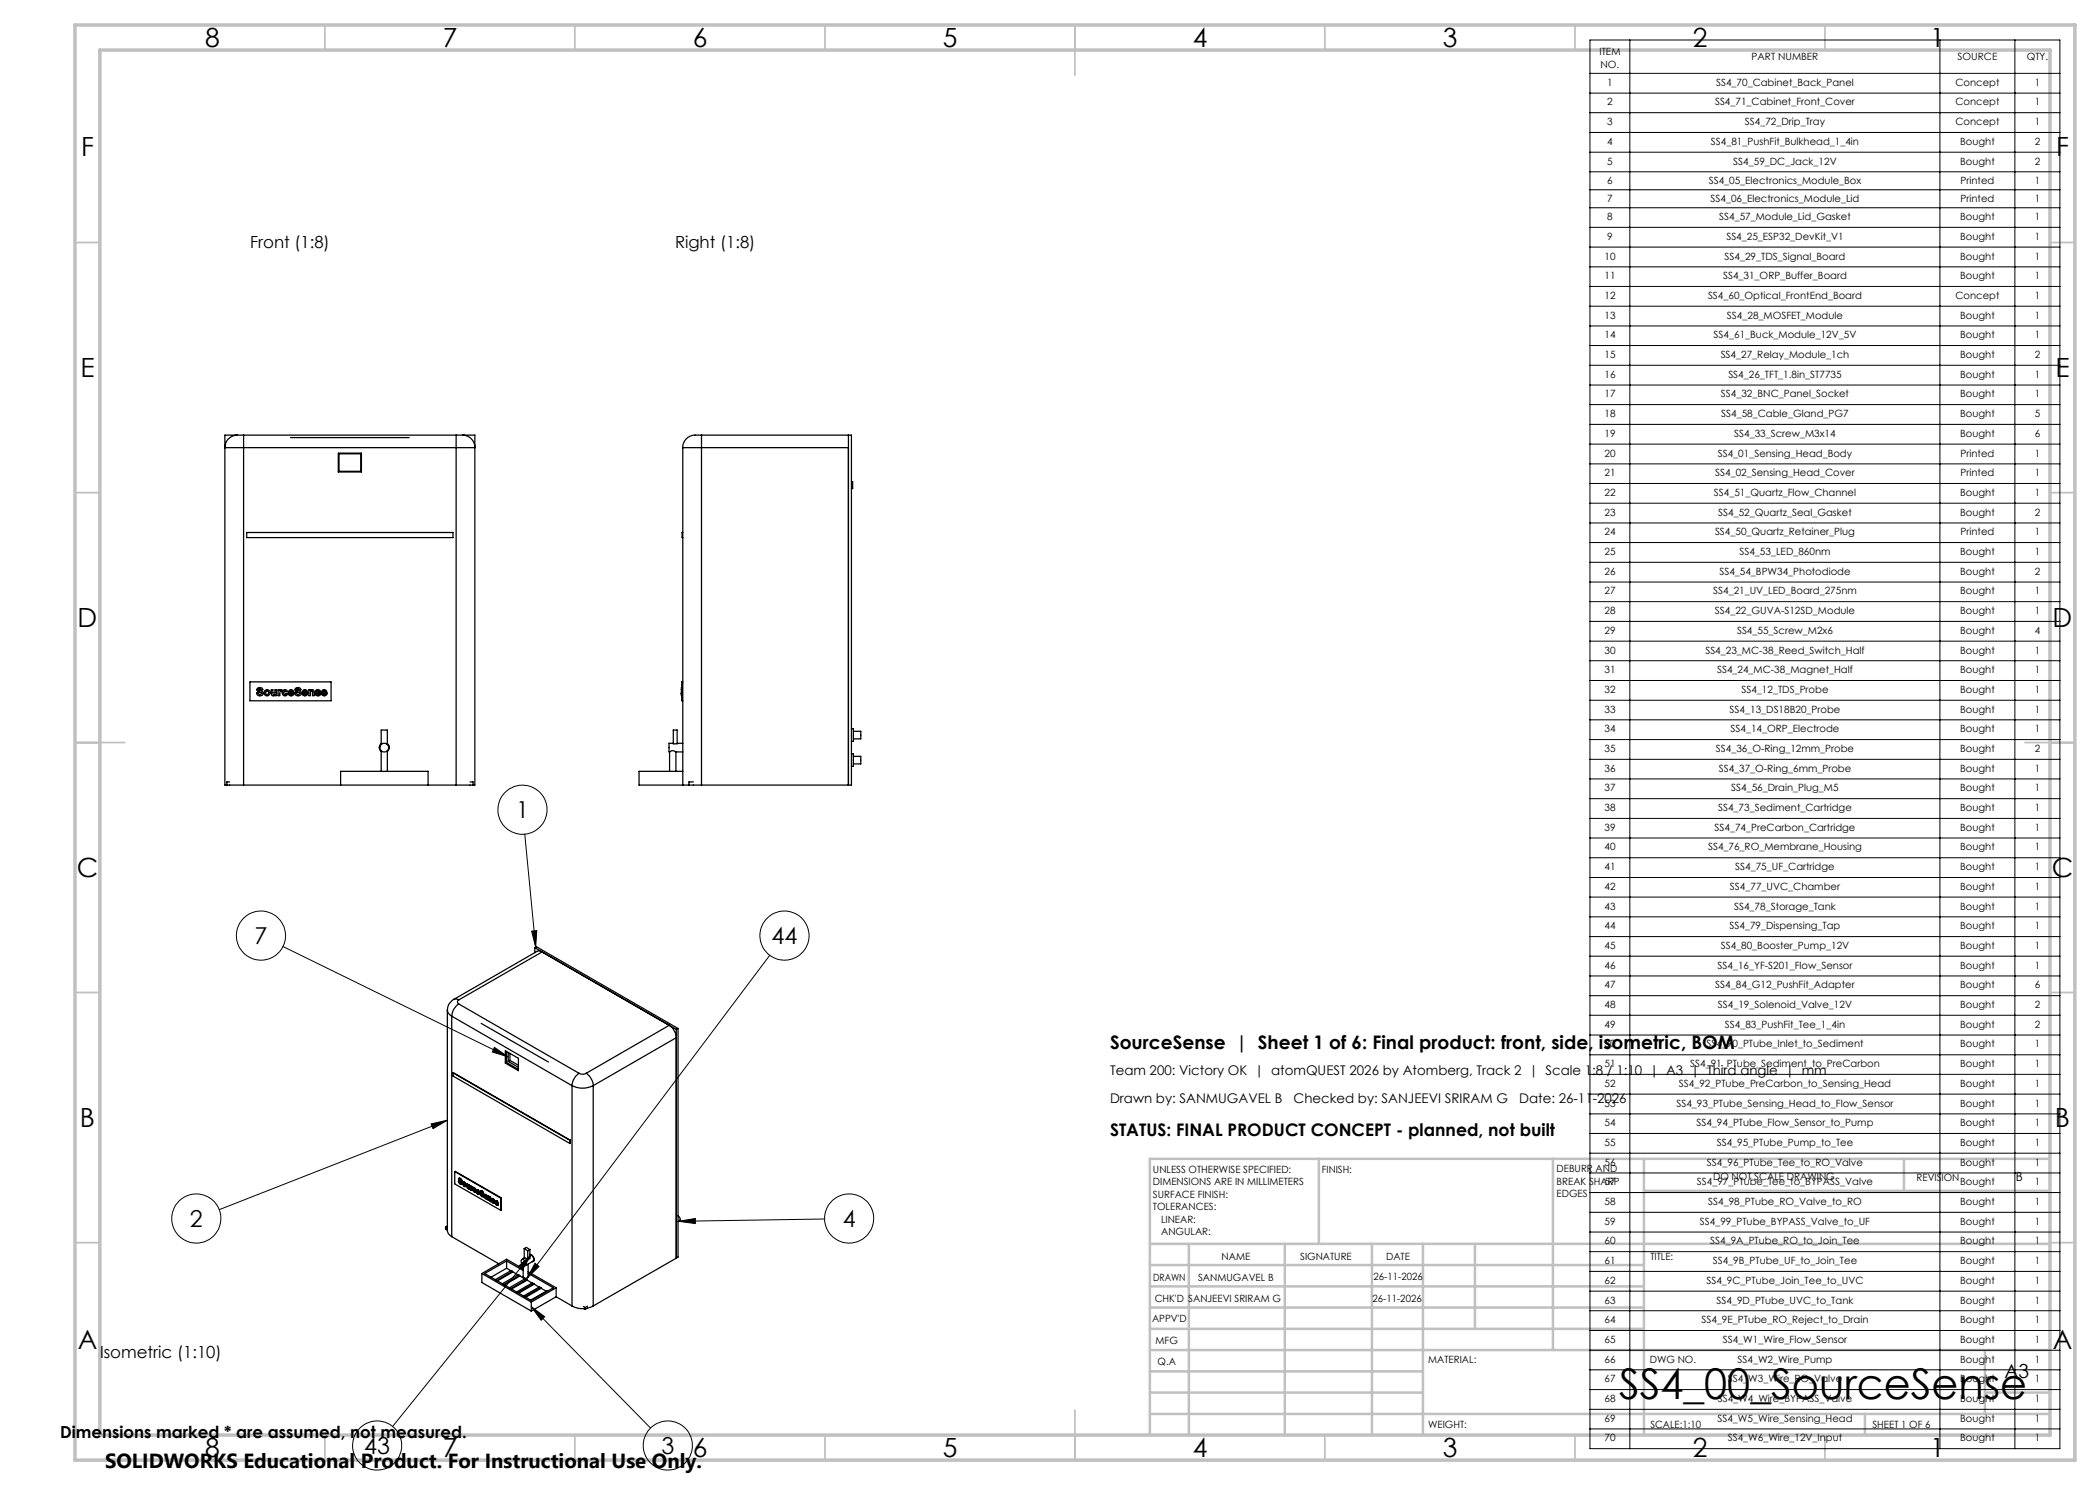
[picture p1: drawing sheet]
<svg xmlns="http://www.w3.org/2000/svg" width="420mm" height="297mm" viewBox="0 0 420 297" stroke-linecap="round" stroke-linejoin="round" font-family="sans-serif">
<g fill="none" stroke="#000" stroke-width=".25">
<path d="M47.5 87a2.4 2.4 0 0 0-2.5 2.5h3.7M47.5 87h1.2M47.5 87h-2.5v70h.4M48.7 87v2.5M48.7 87h42.5M48.7 89.5v67.5M48.7 89.5h42.5M58.1 87.5h23.7M67.7 90.6h4.6v3.8h-4.6zM67.8 90.8h4.4v3.5h-4.4zM91.2 87v2.5M91.2 87h1.3"/>
<path d="M91.2 89.5v67.5M92.5 87a2.34 2.34 0 0 1 2.4 2.5h-3.7M92.5 87h2.5v70h-.4M136.6 89.5h3.7M136.6 89.5v67.5M140.3 87v2.5M140.3 87h-.2a2.8 2.8 0 0 0-3.5 2.5M140.3 87h30v70h-30M140.3 89.5h29.4M140.3 89.5v67.5M169.7 87v70M170.3 96.3h.2v1.4h-.2"/>
<path d="M49.4 106.5h41.2v1h-41.2zM136.6 106.5h-.2v1h.2M50 136.4h16.2v3.8h-16.2zM51.4 137.7l.4-.2a.57 .57 0 0 1 .8 .5h-.4l-.2-.2-.3 .2a1.06 1.06 0 0 1 .9 .7 .67 .67 0 0 1-.6 .5 .67 .67 0 0 1-.7-.6h.3a.32 .32 0 0 0 .4 .3 .32 .32 0 0 0 .2-.4 .73 .73 0 0 1-.8-.8zM54.3 138h.3v.8a.2 .2 0 0 0 .2 .1 .2 .2 0 0 0 .2-.2v-.7h.3v1.1h-.3v-.1a.4 .4 0 0 1-.5 .1 .4 .4 0 0 1-.2-.4zM55.6 138h.4v.1l.1-.2 .3 .1-.1 .3h-.3v.8h-.4zM56.6 138.1l.6-.1 .3 .3h-.4a.21 .21 0 0 0-.2-.1 .21 .21 0 0 0-.1 .2 .3 .3 0 0 0 0 .4 .3 .3 0 0 0 .3 0l.1-.1h.3a.6 .6 0 0 1-.9 .3 .6 .6 0 0 1 0-.9zM57.9 138.1l.3-.2a.56 .56 0 0 1 .6 .7h-.8l.1 .3 .6-.1a.6 .6 0 0 1-.9 .2 .6 .6 0 0 1 .1-.9zM58.1 138.3l.2-.1 .2 .3h-.5zM59.1 137.7l.3-.2a.57 .57 0 0 1 .8 .5h-.3l-.3-.2-.3 .2a1.06 1.06 0 0 1 1 .7 .67 .67 0 0 1-.7 .5 .67 .67 0 0 1-.7-.6h.4a.34 .34 0 0 0 .3 .3 .34 .34 0 0 0 .3-.3v-.1a.73 .73 0 0 1-.8-.8zM60.6 138.1l.4-.2a.56 .56 0 0 1 .5 .7h-.8l.2 .3 .6-.1a.6 .6 0 0 1-.9 .2 .6 .6 0 0 1 0-.9zM60.9 138.2h.2l.1 .3h-.5z"/>
<path d="M61.8 138h.3v.1l.3-.2 .3 .1 .1 1.1h-.3l-.1-.9-.3 .1v.8h-.3zM63.1 138.1l.6-.1 .4 .3-.7-.1 .2 .2a.44 .44 0 0 1 .5 .5 .44 .44 0 0 1-.7 .2l-.4-.3 .7 .1 .1-.2a.51 .51 0 0 1-.5-.1 .51 .51 0 0 1-.2-.5zM64.5 138.1l.3-.2a.56 .56 0 0 1 .6 .7h-.8l.2 .3 .6-.1a.58 .58 0 0 1-.8 .3 .58 .58 0 0 1-.3-.8zM64.7 138.2h.2l.2 .3h-.5zM136.3 137.9v.7M136.3 138.8v.4M136.3 138.5v.3M136.3 138.6h.1M136.3 137.9h.1M136.3 138.8h.1M136.3 138.6v.2M136.3 137.5v.5"/>
<path d="M136.6 136.4h-.3v3.8h.3M45.4 157h3.3M45.9 156.4h-.5v.6M48.7 157h42.5M68.1 157v-2.7h17.5v2.7M75.9 149.2l.1 .2M76.2 148.8v.1M76.2 148.7a1.01 1.01 0 0 0 0 1.6M76.2 148.8v-2.8h1.3v2.8M76.2 150.1v4.2M76.2 148.8h.2M77.3 148.8h.2"/>
<path d="M77.5 148.7a.99 .99 0 0 1 0 1.6M77.5 150.1v4.2M77.5 148.8v.1M77.5 148.9h.1M77.8 149.2l-.1 .2M91.2 157h3.4M94 156.4h.6v.6M133.9 150.4a.94 .94 0 0 1 1.3 0M133.9 150.4v3.9M134.7 148.7h-.9v1.7h.1M134.7 146h.7v2.8h-.7zM135.2 150.4h1.4"/>
<path d="M135.2 150.4v3.9M135.4 148.7h1.2M136.6 157h1.2M136.6 154.3h-8.8v2.7h8.8M137.8 157h2.5M138.7 156.4h-.9v.6M170.3 150.8h.4v2.5h-.4M170.3 145.8h.4v2.5h-.4M170.7 151.3h1.5v1.5h-1.5M170.7 146.3h1.5v1.5h-1.5M90.8 199.9a2.28 2.28 0 0 0-1.3 2.1M90.8 199.9l16.6-9.6 .4-.1 .6 .2-16.6 9.6"/>
<path d="M90.8 199.9l.4-.1 .6 .2M91.8 200a.43 .43 0 0 0-.3 .4 .43 .43 0 0 0 .3 .4M107 189.5l28.3 16.4M107 189.5l.3-.1 28.3 16.3M107 189.5v1M90.3 203.2l-.7-.6-.1-.6v44.1l.1 .6 .7 .6M90.3 203.2l24.1 13.9M90.3 203.2v44.1M90.6 214.6l23.5 13.4M90.6 214.6l23.4 13.5M90.6 214.6v.6l23.4 13.5M91.8 200.8a3.1 3.1 0 0 0-1.5 2.4"/>
<path d="M91.8 200.8l24 13.9M96.2 204.7l13.5 7.7M101.1 210.1l2.6 1.6v2.4l-2.6-1.5zM101.3 212.5l-.2 .1M101.3 212.5l2.4 1.4M101.3 210.3v2.2M101.6 210.5v1.8M101.6 212.3l2.1 1.2M102 212.1l-.4 .2M102 212.1l1.7 .9M102 210.7v1.4M114.4 217.1a4.8 4.8 0 0 0 4.2 0"/>
<path d="M114.4 217.1v44.1M115.8 214.7a3.3 3.3 0 0 0-1.4 2.4M115.8 214.7a1.5 1.5 0 0 0 1.4 0M117.2 214.7a3.3 3.3 0 0 1 1.4 2.4M117.2 214.7l16.6-9.6a3.3 3.3 0 0 1 1.5 2.4l-16.7 9.6M118.6 217.1v44.1M135.3 205.9v45.7M135.6 205.7v45.7l-.3 .2M135.6 205.7l-.3 .2M90.9 234.3l9.4 5.3M90.9 234.3l9.3 5.3M90.9 234.3v2.5l9.3 5.3"/>
<path d="M91.7 236.2a.46 .46 0 0 0 .2 .5 .46 .46 0 0 0 .5 0M91.7 236.2l.2 .1M91.7 236.2h.1M91.8 235.7h.3M91.9 236.3l.1 .3M91.9 235.9l.1 .1M91.9 236.3l.2 .3M91.9 235.9l.5 .3M91.9 235.9h.1M91.9 235.9v.1M91.9 236l.4 .4 .1 .3M91.9 236.3h.1"/>
<path d="M92 236l.5 .7M92 236h-.1M92 235.7h-.2a.83 .83 0 0 0 .5 .9h-.3M92 235.7l.4 .5M92.1 235.7l.3 .5M92.1 235.7h-.1M92.1 236.6h.2M92.1 236.6h-.1M92.5 236.7l-.2 .2M92.5 236.7h-.1M92.6 236.5h.3M92.7 236.8v-.2a.26 .26 0 0 1 .3 .2 .26 .26 0 0 1-.1 .3"/>
<path d="M92.7 236.8l.2 .3M92.7 236.7l.2 .4M92.7 236.7v.1M92.8 236.6l-.1 .1M92.9 236.5l-.2-.1a.46 .46 0 0 0-.1 .6 .46 .46 0 0 0 .6 .2v-.1M92.9 236.5l.3 .6M92.9 236.5h.1M92.9 237.1h.1M93.2 237.1h.1M93.2 237.1l-.1 .2M93.3 236.8v.5a.33 .33 0 0 0 .5 .4l.1 .2M93.3 236.8l.3 .1"/>
<path d="M93.3 236.8l.2 .1M93.5 237.2l.1 .4M93.5 236.9v.3M93.6 237.2l.1 .4M93.6 236.9v.3M93.6 237.2h-.1M93.6 236.9h-.1M93.6 237.6h.1M93.7 237.6h.1M93.7 237.7h.1M93.8 237v.5l-.2 .1M93.8 237l.1 .1"/>
<path d="M93.8 237l.2 .1M93.9 237.1v.8M93.9 237.1h.1M94 237.1l-.1 .8M94.1 237.2l.2 .1M94.1 237.2v.8l.2 .1M94.1 237.2h.1M94.3 237.9v.2M94.3 237.3h.2M94.3 237.3v.1h.1M94.3 237.8v.3M94.3 237.8v.1"/>
<path d="M94.4 237.6l-.1 .2M94.4 237.4l.2 .1M94.5 237.3l.1 .2M94.5 237.3l-.1 .1M94.5 237.7l-.1-.1-.1 .3M94.5 237.6v.1M94.6 237.5l-.1 .2M94.7 237.6h.2M94.8 237.9l.1-.1 .3 .3M94.8 237.9l.1 .4M94.8 237.9h.1M94.8 237.8v.1"/>
<path d="M94.9 237.7l-.1-.1a.48 .48 0 0 0-.2 .6 .48 .48 0 0 0 .5 .2h.1M94.9 237.7l.3 .4M94.9 238.3h.1M94.9 237.6l.3 .5M94.9 237.6v.1M95 238.2l-.1 .1M95 238.2l.2 .1M95 238.2l.2 .2M95.2 238.1h.1M95.2 238.3l-.1 .2M95.2 238.3v.1M95.4 238h.2"/>
<path d="M95.4 238h.1M95.5 238.3h.1M95.5 238.5l.1 .2M95.5 238.2l.2 .3zM95.5 238.3l.2 .1M95.5 238.2v.1M95.6 238.1l.2 .3 .1 .3M95.6 238.1a.38 .38 0 0 0-.4 .3 .38 .38 0 0 0 .3 .4l.2 .1 .2-.1M95.6 238l.3 .4v.3M95.6 238v.1M95.6 238.7h.1M95.7 238.7h-.1"/>
<path d="M95.7 238.7l.2 .1M95.9 238.7l-.4-.3 .1 .3M95.9 238.8l-.1 .1M95.9 238.8h.1M96 238.7a.51 .51 0 0 0 .2 .5 .51 .51 0 0 0 .5 .1v-.1M96 238.7l.2 .1M96.1 238.2h.3M96.1 238.1v.1M96.2 238.8l.2 .3M96.2 238.8h.1M96.2 238.4v.1M96.2 238.4h.1"/>
<path d="M96.2 238.4l.5 .3M96.3 238.4l.5 .8M96.3 238.4l-.1 .1M96.3 238.2h-.1a.37 .37 0 0 0-.2 .4 .37 .37 0 0 0 .4 .3l.2 .1-.2 .1M96.3 238.2l.4 .5M96.3 238.2h.1M96.4 238.2l.3 .2v.3M96.4 239.1h.2M96.4 239.1h.1M96.7 239.2h.1M96.8 239.2l-.1 .2M96.9 238.9h.3"/>
<path d="M97 239.1h.2l.1 .3zM97 239.4l.2 .2M97 239.2l.3 .1M97 239.2h.1M97.1 239.1l-.1 .1M97.1 238.9a.41 .41 0 0 0-.3 .5 .41 .41 0 0 0 .4 .3l.2 .1-.1-.2M97.1 238.9l.3 .4v.3M97.1 238.9h.1M97.2 238.9l.2 .4v.3M97.2 239.6l-.2-.3 .4 .3M97.2 239.6h.1M97.3 239.6h-.1"/>
<path d="M97.3 239.6l.2 .1M97.5 239.7h-.1M97.5 239.7l-.1 .1M97.6 239.2l.2 .1M97.6 239.2v.8l.2 .1M97.8 239.7l.1-.2 .1 .7 .2 .1M97.8 239.3l.2 .1M97.8 239.7v.4M97.8 239.3v.1M97.8 239.7h.1M97.8 239.3h.1M97.9 239.4h.1"/>
<path d="M97.9 239.5l-.1 .2M97.9 239.4h-.1M98 239.4l.2 .5M98 239.4h.1M98.2 239.9h.1M98.2 239.9v.4M98.4 239.7l.2 .1M98.5 240h.1M98.5 239.9l.1 .1M98.5 239.9l.4 .3M98.5 239.9v.1M98.5 240l.4 .3"/>
<path d="M98.6 240l.3 .3M98.6 240h-.1M98.6 239.8l-.2-.1a.56 .56 0 0 0 .3 .7M98.6 239.8l.3 .4M98.6 239.8h.1M100.2 239.6v2.5M100.3 239.6v2.4l-.1 .1M100.3 239.6h-.1M114 228.1v.6M114.1 228l-.1 .7M114.1 228l-.1 .1M89.1 245.4v.4l.4 .2"/>
<path d="M89.1 245.4l.4 .2M89.5 245.2l-.4 .2M90.3 247.3l9.5 5.5M96.4 254.7v1.8l9.9 5.7M96.4 254.7l9.9 5.7M98.2 240.3h.1M98.3 240.2a.4 .4 0 0 0 .2 .3 .4 .4 0 0 0 .4 0M98.3 240.2h.2M98.5 240.2l.1 .2M98.5 240.2h.1M98.5 240.2l.2 .2M98.6 240.4h.1"/>
<path d="M98.7 240.4h.1M98.7 240.4h-.1M98.9 240.3v.2M98.9 240.3l.1 .2M98.9 240.3h.1M99 240.5l-.2 .2M99 240.5h-.1M99.2 240.6l.2 .2M99.2 240.3l.2 .3-.2-.1M99.2 240.3v.2M99.2 240.4l.2 .2M99.2 240.4v.1"/>
<path d="M99.3 240.3l-.1 .1M99.3 240.2h-.1a.44 .44 0 0 0-.2 .6 .44 .44 0 0 0 .6 .1M99.3 240.2l.3 .6M99.4 240.2l.2 .3v.3M99.4 240.2h-.3M99.4 240.8v.1M99.4 240.2h-.1M99.4 240.8l-.1 .1M99.4 240.8l.3 .1M99.4 240.8l.2 .1M99.6 240.8l-.4-.2 .1 .3M99.6 240.9h.1"/>
<path d="M99.7 240.9l-.1 .1M101.3 252.2v1.4M101.3 252.2l-4.4 2.5 9.4 5.4 4.4-2.5-5.1-2.9M101.3 252.2l3.3 1.9M101.3 253.6l.9 .5M101.3 253.6l-3.1 1.8M102.5 254.3v.1l-3 1.8M102.5 254.3l1.1 .6M102.5 254.3l-.3-.2-3.1 1.8M102.5 254.3l-3.2 1.8M103.9 255.1v.1l-3 1.8M103.9 255.2l1.1 .6"/>
<path d="M103.9 255.1l-.3-.2-3.1 1.8M103.9 255.1l-3.1 1.8M104.3 252a.75 .75 0 0 1 .8 .3 .75 .75 0 0 1-.1 .8 .88 .88 0 0 1-.7-1.1zM104.6 253.8l-3.3-2-4.9 2.9M104.8 249.7v1.8l.8 .5M104.8 249.7l.5-.2 .7 .4M104.8 249.7l.8 .5M104.9 251.6l-.5 .3M105.3 255.9v.2l-3 1.7M105.3 256l1.1 .6M105.3 255.9l-3.1 1.8M105.3 255.9l-.2-.2-3.2 1.9"/>
<path d="M105.6 250.2v1.8M105.6 252.8v2.6a.57 .57 0 0 1-1 0v-2.4M105.6 254.3l5.6 3.3M106 251a.85 .85 0 0 1 .8 .9M106 250.9a.96 .96 0 0 1 .7 1.4h-.3M106 249.9l-.4 .3M106 249.9v1.8l-.4 .3M106 250.9v.1M106.2 250.9v.1M106.3 251h.1M106.6 252.2h.2M106.8 251.9l-.2 .3-1.5 .9"/>
<path d="M106.8 256.7v.2l-3.1 1.8M106.8 256.8l1 .6M106.8 256.7l-3.2 1.8M106.8 256.7l-.3-.1-3.2 1.8M106.8 251.9h.1M108.2 257.5v.2l-3.1 1.8M108.2 257.6l1.1 .6M108.2 257.5l-.3-.1-3.2 1.8M108.2 257.5l-3.2 1.9M109.5 258.3l-.2-.1-3.2 1.8M111.2 259.4l3.2 1.8M111.2 257.6l-4.9 2.8"/>
<path d="M111.2 257.6v1.8M111.2 259.4l-4.9 2.8M135.3 251.6l-16.7 9.6M135.6 243.2a.62 .62 0 0 1 .4 .6 .62 .62 0 0 1-.4 .5M106.3 260.4v1.8M114.4 261.2a4.4 4.4 0 0 0 2.3 .5l.3 .2M116.7 261.3l.3 .2M117 261.5v.4M117.5 261.2l-.5 .3M118.6 261.2l-1.6 .7"/>
<circle cx="53.4" cy="138.6" r=".35"/>
<circle cx="53.4" cy="138.5" r=".61"/>
<circle cx="76.8" cy="149.5" r=".87"/>
</g>
<g fill="none" stroke="#000" stroke-width=".2">
<path d="M318 8h94v281.7h-94zM318 14.7h94M318 18.6h94M326 8v281.7M388 8v281.7M403 8v281.7M318 22.5h94M318 26.5h94M318 30.4h94M318 34.4h94M318 38h94M318 41.6h94"/>
<path d="M318 45.5h94M318 49.4h94M318 53.4h94M318 57.3h94M318 61.2h94M318 65.2h94M318 69.1h94M318 73.1h94M318 77h94M318 80.9h94M318 84.9h94M318 88.8h94"/>
<path d="M318 92.8h94M318 96.7h94M318 100.6h94M318 104.6h94M318 108.5h94M318 112.5h94M318 116.4h94M318 120.3h94M318 124.3h94M318 128.2h94M318 132.1h94M318 136.1h94"/>
<path d="M318 140h94M318 144h94M318 147.9h94M318 151.9h94M318 155.8h94M318 159.7h94M105 166.8l2.1 22.7M318 163.7h94M318 167.6h94M318 171.6h94M318 175.5h94M318 179.4h94"/>
<path d="M56.6 189.3l45 22.1M106.3 186.2l1.1-.1-.3 3.4zM154 191.1l-48.6 64.5M318 183.4h94M318 187.3h94M318 191.2h94M318 195.2h94M318 199.1h94M98.9 209.5l2.7 1.9-3.1-1zM318 203.1h94M318 207h94M318 211h94"/>
<path d="M318 214.9h94M318 218.8h94M86.2 224.8l3.3-.8-2.9 1.7zM89.5 224l-45.6 17.9M318 222.8h94M318 226.7h94M318 230.6h94M318 234.6h94M318 238.5h94M103.8 253.2l2.4-2.2-1.7 2.9zM106.2 251l-27.7 34.3M107 252.7l.8 .6-2.4 2.3z"/>
<path d="M135.7 244.3l3.4-.6v1zM164.9 243.8l-29.2 .5M318 242.5h94M318 246.4h94M318 250.3h94M318 254.3h94M318 258.2h94M106.3 261.3l2.6 2-.7 .8zM106.3 261.3l23.8 24.3M318 262.1h94M318 266.1h94M318 270h94"/>
<path d="M318 274h94M318 277.9h94M318 281.9h94M318 285.8h94"/>
<circle cx="104.5" cy="162" r="4.9"/>
<circle cx="52.2" cy="187.1" r="4.9"/>
<circle cx="156.9" cy="187.1" r="4.9"/>
<circle cx="39.3" cy="243.7" r="4.9"/>
<circle cx="169.8" cy="243.7" r="4.9"/>
<circle cx="75.4" cy="289.1" r="4.9"/>
<circle cx="133.6" cy="289.1" r="4.9"/>
</g>
<g fill="none" stroke="#c0c0c0" stroke-width=".35">
<path d="M65 5v5M115 5v5M165 5v5M215 5v10M265 5v5M315 5v5M365 5v5M15 48.5h5M410 48.5h5M15 98.5h5M410 98.5h5M15 148.5h10"/>
<path d="M405 148.5h10M15 198.5h5M410 198.5h5M15 248.5h5M410 248.5h5M65 287v5M115 287v5M165 287v5M215 282v10M265 287v5M315 287v5M365 287v5"/>
</g>
<g fill="none" stroke="#c0c0c0" stroke-width=".5">
<path d="M263.8 231.8v17M310.6 231.8v38.2M328.8 231.8v55.2M328.8 238.2h81.2M380.8 231.8v6.4M410 231.8h-180v55.2M230 248.8h180M230 257.3h98.8M230 253h98.8M237.8 248.8v38.2M257 248.8v38.2M274.4 248.8v38.2"/>
<path d="M284.6 248.8v38.2M295 248.8v17M230 265.8h98.8M230 261.5h98.8M230 278.5h54.6M230 274.3h54.6M230 270h180M397 278.5h13M397 270v12.8M230 282.8h180M373 282.8v4.2"/>
</g>
<path d="M15 5h400v287h-400zM20 10h390v277h-390z" fill="none" stroke="#c0c0c0" stroke-width=".7"/>
<path d="M106.3 186.2l1.1-.1-.3 3.4zM98.9 209.5l2.7 1.9-3.1-1zM86.2 224.8l3.3-.8-2.9 1.7zM107 252.7l.8 .6-2.4 2.3zM103.8 253.2l2.4-2.2-1.7 2.9zM135.7 244.3l3.4-.6v1zM106.3 261.3l2.6 2-.7 .8z" fill="#000"/>
<text font-size="8.5" x="323.8" y="279.7">SS4_00_SourceSense</text>
<g font-size="5.3">
<text x="41" y="9.5">8</text>
<text x="88.5" y="9.5">7</text>
<text x="138.5" y="9.5">6</text>
<text x="188.5" y="9.5">5</text>
<text x="238.5" y="9.5">4</text>
<text x="288.5" y="9.5">3</text>
<text x="338.5" y="9.5">2</text>
<text x="386" y="9.5">1</text>
<text x="16.2" y="31.2">F</text>
<text x="411.2" y="31.2">F</text>
<text x="16.1" y="75.5">E</text>
<text x="411.1" y="75.5">E</text>
<text x="15.5" y="125.5">D</text>
<text x="410.5" y="125.5">D</text>
<text x="15.4" y="175.5">C</text>
<text x="410.4" y="175.5">C</text>
<text x="16" y="225.5">B</text>
<text x="411" y="225.5">B</text>
<text x="15.5" y="269.7">A</text>
<text x="410.5" y="269.7">A</text>
<text x="41" y="291.5">8</text>
<text x="88.5" y="291.5">7</text>
<text x="138.5" y="291.5">6</text>
<text x="188.5" y="291.5">5</text>
<text x="238.5" y="291.5">4</text>
<text x="288.5" y="291.5">3</text>
<text x="338.5" y="291.5">2</text>
<text x="386" y="291.5">1</text>
</g>
<g font-size="4.7">
<text x="103.2" y="163.6">1</text>
<text x="50.9" y="188.8">7</text>
<text x="154.3" y="188.8">44</text>
<text x="38" y="245.4">2</text>
<text x="168.5" y="245.4">4</text>
<text x="72.9" y="290.8">43</text>
<text x="132.3" y="290.8">3</text>
</g>
<text font-size="4.1" x="21" y="293.7">SOLIDWORKS Educational Product. For Instructional Use Only.</text>
<text font-size="3.9" x="400.9" y="275.5">A3</text>
<text font-size="3.7" x="222" y="209.8">SourceSense | Sheet 1 of 6: Final product: front, side, isometric, BOM</text>
<text font-size="3.5" x="222" y="227.1">STATUS: FINAL PRODUCT CONCEPT - planned, not built</text>
<g font-size="3.3">
<text x="50" y="49.5">Front (1:8)</text>
<text x="135" y="49.5">Right (1:8)</text>
<text x="20" y="271.5">Isometric (1:10)</text>
<text x="12" y="287.5">Dimensions marked * are assumed, not measured.</text>
</g>
<g font-size="2.7">
<text x="222" y="215">Team 200: Victory OK | atomQUEST 2026 by Atomberg, Track 2 | Scale 1:8 / 1:10 | A3 | Third angle | mm</text>
<text x="222" y="220.5">Drawn by: SANMUGAVEL B</text>
<text x="258.7" y="220.5">Checked by: SANJEEVI SRIRAM G</text>
<text x="303.8" y="220.5">Date: 26-11-2026</text>
</g>
<text font-size="2.5" x="403.2" y="236.1">B</text>
<g font-size="2">
<text x="319.9" y="11.1">ITEM</text>
<text x="320.1" y="13.6">NO.</text>
<text x="321.4" y="17.2">1</text>
<text x="343.2" y="17.2">SS4_70_Cabinet_Back_Panel</text>
<text x="350.3" y="12">PART NUMBER</text>
<text x="391.1" y="17.2">Concept</text>
<text x="391.5" y="12">SOURCE</text>
<text x="405.3" y="12">QTY.</text>
<text x="406.9" y="17.2">1</text>
<text x="321.4" y="21.1">2</text>
<text x="343" y="21.1">SS4_71_Cabinet_Front_Cover</text>
<text x="391.1" y="21.1">Concept</text>
<text x="406.9" y="21.1">1</text>
<text x="321.4" y="25">3</text>
<text x="321.4" y="29">4</text>
<text x="342.2" y="29">SS4_81_PushFit_Bulkhead_1_4in</text>
<text x="349" y="25">SS4_72_Drip_Tray</text>
<text x="391.1" y="25">Concept</text>
<text x="392" y="29">Bought</text>
<text x="406.9" y="25">1</text>
<text x="406.9" y="29">2</text>
<text x="321.4" y="32.9">5</text>
<text x="346.7" y="32.9">SS4_59_DC_Jack_12V</text>
<text x="392" y="32.9">Bought</text>
<text x="406.9" y="32.9">2</text>
<text x="321.4" y="36.9">6</text>
<text x="321.4" y="40.4">7</text>
<text x="341.7" y="36.9">SS4_05_Electronics_Module_Box</text>
<text x="342.1" y="40.4">SS4_06_Electronics_Module_Lid</text>
<text x="392.1" y="36.9">Printed</text>
<text x="392.1" y="40.4">Printed</text>
<text x="406.9" y="36.9">1</text>
<text x="406.9" y="40.4">1</text>
<text x="321.4" y="44">8</text>
<text x="321.4" y="48">9</text>
<text x="343.8" y="44">SS4_57_Module_Lid_Gasket</text>
<text x="345.3" y="48">SS4_25_ESP32_DevKit_V1</text>
<text x="392" y="44">Bought</text>
<text x="392" y="48">Bought</text>
<text x="406.9" y="44">1</text>
<text x="406.9" y="48">1</text>
<text x="320.9" y="51.9">10</text>
<text x="344.9" y="51.9">SS4_29_TDS_Signal_Board</text>
<text x="392" y="51.9">Bought</text>
<text x="406.9" y="51.9">1</text>
<text x="320.9" y="55.9">11</text>
<text x="320.9" y="59.8">12</text>
<text x="341.6" y="59.8">SS4_60_Optical_FrontEnd_Board</text>
<text x="344.6" y="55.9">SS4_31_ORP_Buffer_Board</text>
<text x="391.1" y="59.8">Concept</text>
<text x="392" y="55.9">Bought</text>
<text x="406.9" y="55.9">1</text>
<text x="406.9" y="59.8">1</text>
<text x="320.9" y="63.7">13</text>
<text x="345.4" y="63.7">SS4_28_MOSFET_Module</text>
<text x="392" y="63.7">Bought</text>
<text x="406.9" y="63.7">1</text>
<text x="320.9" y="67.7">14</text>
<text x="320.9" y="71.6">15</text>
<text x="342.7" y="67.7">SS4_61_Buck_Module_12V_5V</text>
<text x="344.1" y="71.6">SS4_27_Relay_Module_1ch</text>
<text x="392" y="67.7">Bought</text>
<text x="392" y="71.6">Bought</text>
<text x="406.9" y="67.7">1</text>
<text x="406.9" y="71.6">2</text>
<text x="320.9" y="75.5">16</text>
<text x="345.7" y="75.5">SS4_26_TFT_1.8in_ST7735</text>
<text x="392" y="75.5">Bought</text>
<text x="406.9" y="75.5">1</text>
<text x="320.9" y="79.5">17</text>
<text x="320.9" y="83.4">18</text>
<text x="344.2" y="79.5">SS4_32_BNC_Panel_Socket</text>
<text x="344.2" y="83.4">SS4_58_Cable_Gland_PG7</text>
<text x="392" y="79.5">Bought</text>
<text x="392" y="83.4">Bought</text>
<text x="406.9" y="79.5">1</text>
<text x="406.9" y="83.4">5</text>
<text x="320.9" y="87.4">19</text>
<text x="346.9" y="87.4">SS4_33_Screw_M3x14</text>
<text x="392" y="87.4">Bought</text>
<text x="406.9" y="87.4">6</text>
<text x="320.9" y="91.3">20</text>
<text x="320.9" y="95.2">21</text>
<text x="343" y="95.2">SS4_02_Sensing_Head_Cover</text>
<text x="343.6" y="91.3">SS4_01_Sensing_Head_Body</text>
<text x="392.1" y="91.3">Printed</text>
<text x="392.1" y="95.2">Printed</text>
<text x="406.9" y="91.3">1</text>
<text x="406.9" y="95.2">1</text>
<text x="320.9" y="99.2">22</text>
<text x="342.8" y="99.2">SS4_51_Quartz_Flow_Channel</text>
<text x="392" y="99.2">Bought</text>
<text x="406.9" y="99.2">1</text>
<text x="320.9" y="103.1">23</text>
<text x="320.9" y="107.1">24</text>
<text x="343" y="107.1">SS4_50_Quartz_Retainer_Plug</text>
<text x="343.6" y="103.1">SS4_52_Quartz_Seal_Gasket</text>
<text x="392" y="103.1">Bought</text>
<text x="392.1" y="107.1">Printed</text>
<text x="406.9" y="103.1">2</text>
<text x="406.9" y="107.1">1</text>
<text x="320.9" y="111">25</text>
<text x="347.9" y="111">SS4_53_LED_860nm</text>
<text x="392" y="111">Bought</text>
<text x="406.9" y="111">1</text>
<text x="320.9" y="114.9">26</text>
<text x="320.9" y="118.9">27</text>
<text x="342.6" y="118.9">SS4_21_UV_LED_Board_275nm</text>
<text x="343.9" y="114.9">SS4_54_BPW34_Photodiode</text>
<text x="392" y="114.9">Bought</text>
<text x="392" y="118.9">Bought</text>
<text x="406.9" y="114.9">2</text>
<text x="406.9" y="118.9">1</text>
<text x="320.9" y="122.8">28</text>
<text x="343" y="122.8">SS4_22_GUVA-S12SD_Module</text>
<text x="392" y="122.8">Bought</text>
<text x="406.9" y="122.8">1</text>
<text x="320.9" y="126.8">29</text>
<text x="320.9" y="130.7">30</text>
<text x="341.1" y="130.7">SS4_23_MC-38_Reed_Switch_Half</text>
<text x="347.4" y="126.8">SS4_55_Screw_M2x6</text>
<text x="392" y="126.8">Bought</text>
<text x="392" y="130.7">Bought</text>
<text x="406.9" y="126.8">4</text>
<text x="406.9" y="130.7">1</text>
<text x="320.9" y="134.6">31</text>
<text x="343.4" y="134.6">SS4_24_MC-38_Magnet_Half</text>
<text x="392" y="134.6">Bought</text>
<text x="406.9" y="134.6">1</text>
<text x="320.9" y="138.6">32</text>
<text x="320.9" y="142.5">33</text>
<text x="345.9" y="142.5">SS4_13_DS18B20_Probe</text>
<text x="348.3" y="138.6">SS4_12_TDS_Probe</text>
<text x="392" y="138.6">Bought</text>
<text x="392" y="142.5">Bought</text>
<text x="406.9" y="138.6">1</text>
<text x="406.9" y="142.5">1</text>
<text x="320.9" y="146.5">34</text>
<text x="346.1" y="146.5">SS4_14_ORP_Electrode</text>
<text x="392" y="146.5">Bought</text>
<text x="406.9" y="146.5">1</text>
<text x="320.9" y="150.4">35</text>
<text x="320.9" y="154.3">36</text>
<text x="343.2" y="150.4">SS4_36_O-Ring_12mm_Probe</text>
<text x="343.7" y="154.3">SS4_37_O-Ring_6mm_Probe</text>
<text x="392" y="150.4">Bought</text>
<text x="392" y="154.3">Bought</text>
<text x="406.9" y="150.4">2</text>
<text x="406.9" y="154.3">1</text>
<text x="320.9" y="158.3">37</text>
<text x="346.3" y="158.3">SS4_56_Drain_Plug_M5</text>
<text x="392" y="158.3">Bought</text>
<text x="406.9" y="158.3">1</text>
<text x="320.9" y="162.2">38</text>
<text x="320.9" y="166.2">39</text>
<text x="342.9" y="166.2">SS4_74_PreCarbon_Cartridge</text>
<text x="343.6" y="162.2">SS4_73_Sediment_Cartridge</text>
<text x="392" y="162.2">Bought</text>
<text x="392" y="166.2">Bought</text>
<text x="406.9" y="162.2">1</text>
<text x="406.9" y="166.2">1</text>
<text x="320.9" y="170.1">40</text>
<text x="341.6" y="170.1">SS4_76_RO_Membrane_Housing</text>
<text x="392" y="170.1">Bought</text>
<text x="406.9" y="170.1">1</text>
<text x="320.9" y="174">41</text>
<text x="320.9" y="178">42</text>
<text x="346" y="178">SS4_77_UVC_Chamber</text>
<text x="347.1" y="174">SS4_75_UF_Cartridge</text>
<text x="392" y="174">Bought</text>
<text x="392" y="178">Bought</text>
<text x="406.9" y="174">1</text>
<text x="406.9" y="178">1</text>
<text x="320.9" y="181.9">43</text>
<text x="320.9" y="185.9">44</text>
<text x="345.9" y="185.9">SS4_79_Dispensing_Tap</text>
<text x="346.8" y="181.9">SS4_78_Storage_Tank</text>
<text x="392" y="181.9">Bought</text>
<text x="392" y="185.9">Bought</text>
<text x="406.9" y="181.9">1</text>
<text x="406.9" y="185.9">1</text>
<text x="320.9" y="189.8">45</text>
<text x="344.1" y="189.8">SS4_80_Booster_Pump_12V</text>
<text x="392" y="189.8">Bought</text>
<text x="406.9" y="189.8">1</text>
<text x="320.9" y="193.7">46</text>
<text x="320.9" y="197.7">47</text>
<text x="343.1" y="197.7">SS4_84_G12_PushFit_Adapter</text>
<text x="343.5" y="193.7">SS4_16_YF-S201_Flow_Sensor</text>
<text x="392" y="193.7">Bought</text>
<text x="392" y="197.7">Bought</text>
<text x="406.9" y="193.7">1</text>
<text x="406.9" y="197.7">6</text>
<text x="320.9" y="201.6">48</text>
<text x="343.6" y="201.6">SS4_19_Solenoid_Valve_12V</text>
<text x="392" y="201.6">Bought</text>
<text x="406.9" y="201.6">2</text>
<text x="320.9" y="205.6">49</text>
<text x="320.9" y="209.5">50</text>
<text x="341.3" y="209.5">SS4_90_PTube_Inlet_to_Sediment</text>
<text x="345" y="205.6">SS4_83_PushFit_Tee_1_4in</text>
<text x="392" y="205.6">Bought</text>
<text x="392" y="209.5">Bought</text>
<text x="406.9" y="205.6">2</text>
<text x="406.9" y="209.5">1</text>
<text x="320.9" y="213.4">51</text>
<text x="338" y="213.4">SS4_91_PTube_Sediment_to_PreCarbon</text>
<text x="392" y="213.4">Bought</text>
<text x="406.9" y="213.4">1</text>
<text x="320.9" y="217.4">52</text>
<text x="320.9" y="221.3">53</text>
<text x="335.3" y="221.3">SS4_93_PTube_Sensing_Head_to_Flow_Sensor</text>
<text x="335.8" y="217.4">SS4_92_PTube_PreCarbon_to_Sensing_Head</text>
<text x="392" y="217.4">Bought</text>
<text x="392" y="221.3">Bought</text>
<text x="406.9" y="217.4">1</text>
<text x="406.9" y="221.3">1</text>
<text x="320.9" y="225.3">54</text>
<text x="339.3" y="225.3">SS4_94_PTube_Flow_Sensor_to_Pump</text>
<text x="392" y="225.3">Bought</text>
<text x="406.9" y="225.3">1</text>
<text x="320.9" y="229.2">55</text>
<text x="320.9" y="233.1">56</text>
<text x="341.4" y="233.1">SS4_96_PTube_Tee_to_RO_Valve</text>
<text x="343.3" y="229.2">SS4_95_PTube_Pump_to_Tee</text>
<text x="392" y="229.2">Bought</text>
<text x="392" y="233.1">Bought</text>
<text x="406.9" y="229.2">1</text>
<text x="406.9" y="233.1">1</text>
<text x="230.6" y="234.6">UNLESS OTHERWISE SPECIFIED:</text>
<text x="230.6" y="237.1">DIMENSIONS ARE IN MILLIMETERS</text>
<text x="230.6" y="239.6">SURFACE FINISH:</text>
<text x="264.4" y="234.6">FINISH:</text>
<text x="311.3" y="234.5">DEBURR AND</text>
<text x="311.3" y="237">BREAK SHARP</text>
<text x="311.3" y="239.5">EDGES</text>
<text x="320.9" y="237.1">57</text>
<text x="339.4" y="237.1">SS4_97_PTube_Tee_to_BYPASS_Valve</text>
<text x="342.6" y="236">DO NOT SCALE DRAWING</text>
<text x="383.3" y="236.2">REVISION</text>
<text x="392" y="237.1">Bought</text>
<text x="406.9" y="237.1">1</text>
<text x="230.6" y="242.1">TOLERANCES:</text>
<text x="232.2" y="244.6">LINEAR:</text>
<text x="320.9" y="241">58</text>
<text x="320.9" y="245">59</text>
<text x="340" y="245">SS4_99_PTube_BYPASS_Valve_to_UF</text>
<text x="341.6" y="241">SS4_98_PTube_RO_Valve_to_RO</text>
<text x="392" y="241">Bought</text>
<text x="392" y="245">Bought</text>
<text x="406.9" y="241">1</text>
<text x="406.9" y="245">1</text>
<text x="232.2" y="247.1">ANGULAR:</text>
<text x="244.3" y="252">NAME</text>
<text x="260" y="251.9">SIGNATURE</text>
<text x="277.2" y="251.9">DATE</text>
<text x="320.9" y="248.9">60</text>
<text x="330.1" y="251.9">TITLE:</text>
<text x="342.1" y="248.9">SS4_9A_PTube_RO_to_Join_Tee</text>
<text x="392" y="248.9">Bought</text>
<text x="406.9" y="248.9">1</text>
<text x="230.6" y="256.1">DRAWN</text>
<text x="239.6" y="256.1">SANMUGAVEL B</text>
<text x="274.7" y="255.9">26-11-2026</text>
<text x="320.9" y="252.8">61</text>
<text x="320.9" y="256.8">62</text>
<text x="341.3" y="256.8">SS4_9C_PTube_Join_Tee_to_UVC</text>
<text x="342.6" y="252.8">SS4_9B_PTube_UF_to_Join_Tee</text>
<text x="392" y="252.8">Bought</text>
<text x="392" y="256.8">Bought</text>
<text x="406.9" y="252.8">1</text>
<text x="406.9" y="256.8">1</text>
<text x="230.9" y="260.3">CHK'D SANJEEVI SRIRAM G</text>
<text x="274.5" y="260.3">26-11-2026</text>
<text x="320.9" y="260.7">63</text>
<text x="343.3" y="260.7">SS4_9D_PTube_UVC_to_Tank</text>
<text x="392" y="260.7">Bought</text>
<text x="406.9" y="260.7">1</text>
<text x="230.4" y="264.4">APPV'D</text>
<text x="231.1" y="268.8">MFG</text>
<text x="320.9" y="264.6">64</text>
<text x="320.9" y="268.6">65</text>
<text x="340.3" y="264.6">SS4_9E_PTube_RO_Reject_to_Drain</text>
<text x="344.6" y="268.6">SS4_W1_Wire_Flow_Sensor</text>
<text x="392" y="264.6">Bought</text>
<text x="392" y="268.6">Bought</text>
<text x="406.9" y="264.6">1</text>
<text x="406.9" y="268.6">1</text>
<text x="231.5" y="273">Q.A</text>
<text x="285.6" y="272.5">MATERIAL:</text>
<text x="320.9" y="272.5">66</text>
<text x="330" y="272.5">DWG NO.</text>
<text x="347.5" y="272.5">SS4_W2_Wire_Pump</text>
<text x="392" y="272.5">Bought</text>
<text x="406.9" y="272.5">1</text>
<text x="320.9" y="276.5">67</text>
<text x="320.9" y="280.4">68</text>
<text x="343.5" y="280.4">SS4_W4_Wire_BYPASS_Valve</text>
<text x="345.6" y="276.5">SS4_W3_Wire_RO_Valve</text>
<text x="392" y="276.5">Bought</text>
<text x="392" y="280.4">Bought</text>
<text x="406.9" y="276.5">1</text>
<text x="406.9" y="280.4">1</text>
<text x="285.6" y="285.5">WEIGHT:</text>
<text x="320.9" y="284.3">69</text>
<text x="330.1" y="285.6">SCALE:1:10</text>
<text x="343.5" y="284.3">SS4_W5_Wire_Sensing_Head</text>
<text x="374.5" y="285.6">SHEET 1 OF 6</text>
<text x="392" y="284.3">Bought</text>
<text x="406.9" y="284.3">1</text>
<text x="320.9" y="288.3">70</text>
<text x="345.5" y="288.3">SS4_W6_Wire_12V_Input</text>
<text x="392" y="288.3">Bought</text>
<text x="406.9" y="288.3">1</text>
</g>
</svg>
